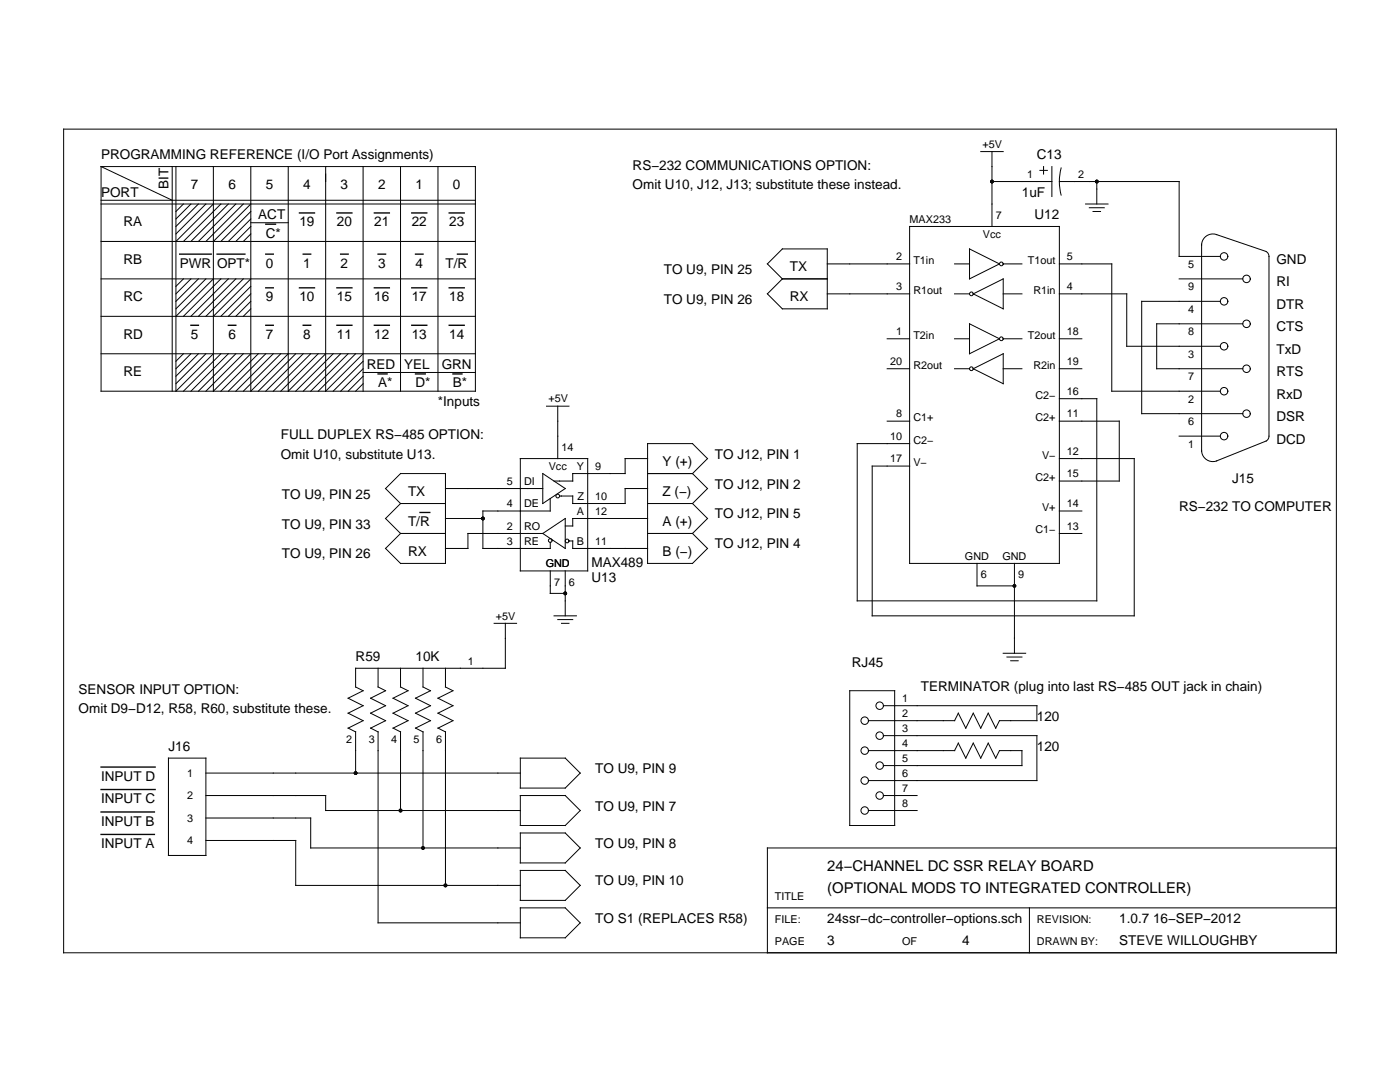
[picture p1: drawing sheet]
<svg xmlns="http://www.w3.org/2000/svg" width="279mm" height="216mm" viewBox="0 0 279 216" stroke-linecap="round" stroke-linejoin="round" font-family="sans-serif">
<g fill="none" stroke="#000" stroke-width=".2">
<path d="M12.7 25.8h254v164.3h-254zM20.2 33.2h74.7v44.9h-74.7zM20.2 40h74.7M20.2 33.2l14.2 6.8M34.4 33.2v44.9M35.1 33.2v44.9l7.5-7.5M42.6 33.2v44.9l7.5-7.5M50.1 33.2v44.9l7.4-7.5M57.5 33.2v44.9l7.5-7.5M65 33.2v44.9l7.5-7.5M72.5 33.2v44.9M79.9 33.2v44.9"/>
<path d="M87.4 33.2v44.9M195.7 30.2h4.5M198 36.2h11.9M198 30.2v15M207.5 34h1.5M208.3 33.2v1.5M209.9 33.2v6M211.4 36.2h23.9v15h8.2M211.8 33.5a10.5 10.5 0 0 0 0 5.4M218.9 36.2v4.5M20.2 55.6h74.7M20.2 40.7h74.7"/>
<path d="M20.2 48.2h74.7M36.6 40.7l-1.5 1.5M36.6 55.6l-1.5 1.5M38.1 40.7l-3 3M38.1 55.6l-3 3M39.6 40.7l-4.5 4.5M39.6 55.6l-4.5 4.5M41.1 40.7l-6 6M41.1 55.6l-6 6M42.6 40.7l-7.5 7.5M42.6 55.6l-7.5 7.5M44.1 40.7l-7.5 7.5"/>
<path d="M44.1 55.6l-7.5 7.5M45.6 40.7l-7.5 7.5M45.6 55.6l-7.5 7.5M47.1 40.7l-7.5 7.5M47.1 55.6l-7.5 7.5M48.6 40.7l-7.5 7.5M48.6 55.6l-7.5 7.5M50.1 40.7l-7.5 7.5M50.1 42.2l-6 6M50.1 43.7l-4.5 4.5M50.1 45.2l-3 3M50.1 46.7l-1.5 1.5"/>
<path d="M50.1 55.6l-7.5 7.5M50.1 57.1l-6 6M50.1 58.6l-4.5 4.5M50.1 44.4h7.4M156.1 55.6h9M156.1 49.7h9v11.9h-9l-3-3 3-3-3-2.9zM165.1 52.7h16.4M165.1 58.6h16.4M181.5 45.2h29.9v67.2h-29.9zM190.5 52.7h3M190.5 58.6h3M193.5 49.7l6 3-6 2.9z"/>
<path d="M194.2 58.6l6-3v6zM200.2 52.7h3.7M200.2 58.6h3.7M211.4 58.6h13.5v10.5h18.6M211.4 52.7h10.5v25.4h21.6M216.6 40.7h4.5M217.4 41.5h3M218.1 42.2h1.5M235.3 55.6h12.7M239.8 48.7v41.4M242.8 46.8l9.9 3.4a1.12 1.12 0 0 1 .6 1v35.8a1.12 1.12 0 0 1-.6 1l-9.9 4M242.8 46.8a2.24 2.24 0 0 0-3 2.1"/>
<path d="M20.2 63.1h74.7M20.2 70.6h74.7M36.6 70.6l-1.5 1.5M38.1 70.6l-3 3M39.6 70.6l-4.5 4.5M41.1 70.6l-6 6M44.1 70.6l-7.5 7.5M45.6 70.6l-7.5 7.5M47.1 70.6l-7.5 7.5M48.6 70.6l-7.5 7.5M50.1 60.1l-3 3M50.1 61.6l-1.5 1.5"/>
<path d="M51.5 70.6l-7.4 7.5M53 70.6l-7.4 7.5M54.5 70.6l-7.4 7.5M56 70.6l-7.4 7.5M59 70.6l-7.5 7.5M60.5 70.6l-7.5 7.5M62 70.6l-7.5 7.5M63.5 70.6l-7.5 7.5M66.5 70.6l-7.5 7.5M68 70.6l-7.5 7.5M69.5 70.6l-7.5 7.5M71 70.6l-7.5 7.5"/>
<path d="M72.5 75.1l-3 3M72.5 73.6l-4.5 4.5M72.5 72.1l-6 6M72.5 76.6l-1.5 1.5M72.5 74.3h22.4M177.1 73.6h4.4M177.1 67.6h4.4M190.5 73.6h3M190.5 67.6h3M193.5 64.6l6 3-6 3zM194.2 73.6l6-3v6zM200.2 73.6h3.7"/>
<path d="M200.2 67.6h3.7M211.4 73.6h4.5M211.4 79.6h7.5v40.3h-47.8v-31.4h10.4M211.4 67.6h4.5M243.5 60.1h-15.6v22.4h20.1M248 64.6h-17.2v9h17.2M88.9 97.5h19.4M103.8 91.5h13.5v22.4h-13.5zM108.3 94.5l4.5 3-4.5 3zM109.1 81h4.5M109.8 99.5v2.5h-13.4v7.4h13.4v-1.2M111.3 81v10.5"/>
<path d="M129.2 91.5h-4.4v3h-10.5v1.5h-3.7M129.2 97.5h-4.4v3h-10.5v-1.5h-2.6M129.2 94.5h9M138.2 94.5l3-3-3-3h-9v23.9h9l3-3-3-3M138.2 94.5l3 3-3 3M177.1 84h4.4M211.4 84h12v12h-12M211.4 91.5h15v31.4h-52.3v-29.9h7.4M235.3 87h8.2M239.8 89.9a2.24 2.24 0 0 0 3 2.1M79.9 100.5l-3-3 3-3h9v17.9h-9l-3-3 3-3M79.9 106.4h9"/>
<path d="M79.9 100.5h9M79.9 100.5l-3 3 3 2.9M88.9 103.5h7.5M108.3 106.4h-14.9v3h-4.5M108.3 106.4l4.5-2.9v5.9zM109.8 113.9v4.5h3M112.8 113.9v9M113.6 107.9h.7v1.5h14.9M129.2 106.4h9M129.2 103.5h-14.9v1.5h-1.5M129.2 100.5h9M138.2 100.5l3 3-3 2.9"/>
<path d="M195 112.4v4.5h7.5M202.5 112.4v18M211.4 102h4.5M211.4 106.4h4.5M75.5 133.3v3.8l1.4 .7-2.9 1.5 2.9 1.5-2.9 1.5 2.9 1.5-2.9 1.5 1.5 .7v38.1h28.3M79.9 133.3v3.8l1.5 .7-3 1.5 3 1.5-3 1.5 3 1.5-3 1.5 1.5 .7v15.7M84.4 133.3v3.8l1.5 .7-3 1.5 3 1.5-3 1.5 3 1.5-3 1.5 1.5 .7v23.2M88.9 133.3v3.8l1.5 .7-3 1.5 3 1.5-3 1.5 3 1.5-3 1.5 1.5 .7v30.7M98.6 124.4h4.5M100.9 124.4v8.9h-29.9v3.8l1.5 .7-3 1.5 3 1.5-3 1.5 3 1.5-3 1.5 1.5 .7v8.3M110.6 122.9h4.4M111.3 123.6h3"/>
<path d="M112.1 124.4h1.5M169.6 137.8h8.9v26.9h-8.9zM200.2 130.4h4.5M201 131.1h2.9M201.7 131.8h1.5M33.6 151.3h7.5v19.4h-7.5zM41.1 158.7h23.9v3h38.8M41.1 154.3h62.7M103.8 158.7h9l3 3-3 3h-9zM103.8 151.3h9l3 3-3 2.9h-9zM173.3 143.8h17.2M173.3 149.8h17.2"/>
<path d="M176.3 158.7h6.7M176.3 140.8h30.6v3h-7.4l-.8 1.5-1.5-3-1.5 3-1.5-3-1.5 3-1.5-3-.7 1.5M176.3 146.8h30.6v9h-33.6M190.5 149.8l.7-1.5 1.5 3 1.5-3 1.5 3 1.5-3 1.5 3 .8-1.5h4.4v3h-27.6M41.1 163.2h20.9v6h41.8M41.1 167.7h17.9v9h44.8M103.8 166.2h9l3 3-3 3h-9zM103.8 173.7h9l3 3-3 3h-9zM173.3 161.7h9.7M266.7 169.2h-113.6v20.9M103.8 181.2h9l3 2.9-3 3h-9zM153.1 181.2h113.6"/>
<path d="M205.4 181.2v8.9"/>
<circle cx="193.9" cy="58.6" r=".37"/>
<circle cx="199.8" cy="52.7" r=".37"/>
<circle cx="244.3" cy="51.2" r=".75"/>
<circle cx="248.8" cy="55.6" r=".75"/>
<circle cx="193.9" cy="73.6" r=".37"/>
<circle cx="199.8" cy="67.6" r=".37"/>
<circle cx="244.3" cy="78.1" r=".75"/>
<circle cx="244.3" cy="60.1" r=".75"/>
<circle cx="244.3" cy="69.1" r=".75"/>
<circle cx="248.8" cy="73.6" r=".75"/>
<circle cx="248.8" cy="64.6" r=".75"/>
<circle cx="111.3" cy="99" r=".37"/>
<circle cx="244.3" cy="87" r=".75"/>
<circle cx="248.8" cy="82.5" r=".75"/>
<circle cx="109.8" cy="107.9" r=".37"/>
<circle cx="113.2" cy="107.9" r=".37"/>
<circle cx="172.6" cy="143.8" r=".75"/>
<circle cx="172.6" cy="149.8" r=".75"/>
<circle cx="172.6" cy="155.8" r=".75"/>
<circle cx="175.6" cy="158.7" r=".75"/>
<circle cx="175.6" cy="152.8" r=".75"/>
<circle cx="175.6" cy="146.8" r=".75"/>
<circle cx="175.6" cy="140.8" r=".75"/>
<circle cx="172.6" cy="161.7" r=".75"/>
</g>
<g fill="none" stroke="#000" stroke-width=".27">
<path d="M35.9 50.7h6.3M43.3 50.7h5.6M53 50.7h1.5M53 57.4h1.5M53 44.7h2M59.8 42.5h3M59.8 57.4h3M60.5 50.7h1.5M67.2 42.5h3M67.2 57.4h3M68 50.7h1.5M74.7 42.5h3"/>
<path d="M74.7 57.4h3M75.5 50.7h1.5M82.2 42.5h3M82.2 57.4h3M82.9 50.7h1.5M89.6 42.5h3M89.6 57.4h3M91.3 50.7h1.9M38.1 64.9h1.5M45.6 64.9h1.5M53 64.9h1.5M60.5 64.9h1.5"/>
<path d="M67.2 64.9h3M74.7 64.9h3M75.5 74.6h1.8M82.2 64.9h3M82.9 74.6h2M89.6 64.9h3M90.4 74.6h1.8M83.8 102.3h2M20.2 153.1h10.8M20.2 157.5h10.8M20.2 162h10.6M20.2 166.5h10.6"/>
</g>
<g fill="#000">
<circle cx="198" cy="36.2" r=".37"/>
<circle cx="218.9" cy="36.2" r=".37"/>
<circle cx="96.4" cy="103.5" r=".37"/>
<circle cx="112.8" cy="118.4" r=".37"/>
<circle cx="202.5" cy="116.9" r=".37"/>
<circle cx="71" cy="154.3" r=".37"/>
<circle cx="79.9" cy="161.7" r=".37"/>
<circle cx="84.4" cy="169.2" r=".37"/>
<circle cx="88.9" cy="176.7" r=".37"/>
</g>
<g font-size="3">
<text x="165.1" y="173.9">24−CHANNEL DC SSR RELAY BOARD</text>
<text x="165.1" y="178.2">(OPTIONAL MODS TO INTEGRATED CONTROLLER)</text>
</g>
<g font-size="2.7">
<text x="20.2" y="31.7">PROGRAMMING REFERENCE (I/O Port Assignments)</text>
<text x="126.3" y="33.8">RS−232 COMMUNICATIONS OPTION:</text>
<text x="206.9" y="31.7">C13</text>
<text x="20.2" y="39.2">PORT</text>
<text x="33.6" y="37.7" transform="rotate(-90 33.6 37.7)">BIT</text>
<text x="38.1" y="37.7">7</text>
<text x="45.6" y="37.7">6</text>
<text x="53" y="37.7">5</text>
<text x="60.5" y="37.7">4</text>
<text x="68" y="37.7">3</text>
<text x="75.5" y="37.7">2</text>
<text x="82.9" y="37.7">1</text>
<text x="90.4" y="37.7">0</text>
<text x="126.3" y="37.7">Omit U10, J12, J13; substitute these instead.</text>
<text x="203.9" y="39.2">1uF</text>
<text x="24.7" y="45.2">RA</text>
<text x="51.5" y="43.7">ACT</text>
<text x="53" y="47.4">C*</text>
<text x="59.8" y="45.2">19</text>
<text x="67.2" y="45.2">20</text>
<text x="74.7" y="45.2">21</text>
<text x="82.2" y="45.2">22</text>
<text x="89.6" y="45.2">23</text>
<text x="206.5" y="43.7">U12</text>
<text x="24.7" y="52.7">RB</text>
<text x="35.9" y="53.4">PWR</text>
<text x="43.3" y="53.4">OPT*</text>
<text x="53" y="53.4">0</text>
<text x="60.5" y="53.4">1</text>
<text x="68" y="53.4">2</text>
<text x="75.5" y="53.4">3</text>
<text x="82.9" y="53.4">4</text>
<text x="88.9" y="53.4">T/R</text>
<text x="254.7" y="52.7">GND</text>
<text x="132.5" y="54.7">TO U9, PIN 25</text>
<text x="157.6" y="54.2">TX</text>
<text x="254.7" y="57.1">RI</text>
<text x="24.7" y="60.1">RC</text>
<text x="53" y="60.1">9</text>
<text x="59.8" y="60.1">10</text>
<text x="67.2" y="60.1">15</text>
<text x="74.7" y="60.1">16</text>
<text x="82.2" y="60.1">17</text>
<text x="89.6" y="60.1">18</text>
<text x="132.5" y="60.6">TO U9, PIN 26</text>
<text x="157.6" y="60.1">RX</text>
<text x="254.7" y="61.6">DTR</text>
<text x="24.7" y="67.6">RD</text>
<text x="38.1" y="67.6">5</text>
<text x="45.6" y="67.6">6</text>
<text x="53" y="67.6">7</text>
<text x="60.5" y="67.6">8</text>
<text x="67.2" y="67.6">11</text>
<text x="74.7" y="67.6">12</text>
<text x="82.2" y="67.6">13</text>
<text x="89.6" y="67.6">14</text>
<text x="254.7" y="70.6">TxD</text>
<text x="254.7" y="66.1">CTS</text>
<text x="24.7" y="75.1">RE</text>
<text x="73.2" y="73.6">RED YEL</text>
<text x="75.5" y="77.3">A*</text>
<text x="82.9" y="77.3">D*</text>
<text x="88.2" y="73.6">GRN</text>
<text x="90.4" y="77.3">B*</text>
<text x="254.7" y="75.1">RTS</text>
<text x="87.4" y="81">*Inputs</text>
<text x="254.7" y="79.6">RxD</text>
<text x="56" y="87.6">FULL DUPLEX RS−485 OPTION:</text>
<text x="254.7" y="88.5">DCD</text>
<text x="254.7" y="84">DSR</text>
<text x="56" y="91.5">Omit U10, substitute U13.</text>
<text x="132.2" y="93">Y (+)</text>
<text x="142.7" y="91.5">TO J12, PIN 1</text>
<text x="56.3" y="99.5">TO U9, PIN 25</text>
<text x="81.4" y="99">TX</text>
<text x="132.2" y="99">Z (−)</text>
<text x="142.7" y="97.5">TO J12, PIN 2</text>
<text x="235.3" y="102">RS−232 TO COMPUTER</text>
<text x="245.9" y="96.5">J15</text>
<text x="56.3" y="105.5">TO U9, PIN 33</text>
<text x="81.4" y="105">T/R</text>
<text x="132.2" y="105">A (+)</text>
<text x="142.7" y="103.5">TO J12, PIN 5</text>
<text x="56.3" y="111.4">TO U9, PIN 26</text>
<text x="81.4" y="110.9">RX</text>
<text x="118" y="113.2">MAX489</text>
<text x="132.2" y="110.9">B (−)</text>
<text x="142.7" y="109.4">TO J12, PIN 4</text>
<text x="118" y="116.2">U13</text>
<text x="71" y="131.8">R59</text>
<text x="82.9" y="131.8">10K</text>
<text x="170" y="133.1">RJ45</text>
<text x="183.8" y="137.8">TERMINATOR (plug into last RS−485 OUT jack in chain)</text>
<text x="15.7" y="138.4">SENSOR INPUT OPTION:</text>
<text x="15.7" y="142.3">Omit D9−D12, R58, R60, substitute these.</text>
<text x="206.9" y="143.8">120</text>
<text x="33.6" y="149.8">J16</text>
<text x="206.9" y="149.8">120</text>
<text x="20.2" y="155.8">INPUT D</text>
<text x="118.8" y="154.3">TO U9, PIN 9</text>
<text x="20.2" y="160.2">INPUT C</text>
<text x="118.8" y="161.7">TO U9, PIN 7</text>
<text x="20.2" y="164.7">INPUT B</text>
<text x="20.2" y="169.2">INPUT A</text>
<text x="118.8" y="169.2">TO U9, PIN 8</text>
<text x="118.8" y="176.7">TO U9, PIN 10</text>
<text x="118.8" y="184.1">TO S1 (REPLACES R58)</text>
<text x="165.1" y="184.1">24ssr−dc−controller−options.sch</text>
<text x="223.4" y="184.1">1.0.7 16−SEP−2012</text>
<text x="165.1" y="188.6">3</text>
<text x="192" y="188.6">4</text>
<text x="223.4" y="188.6">STEVE WILLOUGHBY</text>
</g>
<g font-size="2.2">
<text x="196.1" y="29.5">+5V</text>
<text x="205" y="35.5">1</text>
<text x="215.2" y="35.5">2</text>
<text x="181.5" y="44.4">MAX233</text>
<text x="196.2" y="47.5">Vcc</text>
<text x="198.7" y="43.7">7</text>
<text x="178.8" y="51.9">2</text>
<text x="182.3" y="52.7">T1in</text>
<text x="205.2" y="52.7">T1out</text>
<text x="212.9" y="51.9">5</text>
<text x="237.1" y="53.4">5</text>
<text x="178.8" y="57.9">3</text>
<text x="182.3" y="58.6">R1out</text>
<text x="206.2" y="58.6">R1in</text>
<text x="212.9" y="57.9">4</text>
<text x="237.1" y="57.9">9</text>
<text x="237.1" y="62.4">4</text>
<text x="178.8" y="66.9">1</text>
<text x="182.3" y="67.6">T2in</text>
<text x="205.2" y="67.6">T2out</text>
<text x="212.9" y="66.9">18</text>
<text x="237.1" y="66.9">8</text>
<text x="237.1" y="71.4">3</text>
<text x="177.6" y="72.8">20</text>
<text x="182.3" y="73.6">R2out</text>
<text x="206.2" y="73.6">R2in</text>
<text x="212.9" y="72.8">19</text>
<text x="237.1" y="75.9">7</text>
<text x="109.4" y="80.3">+5V</text>
<text x="178.8" y="83.3">8</text>
<text x="206.7" y="79.6">C2−</text>
<text x="212.9" y="83.3">11</text>
<text x="212.9" y="78.8">16</text>
<text x="237.1" y="80.3">2</text>
<text x="177.6" y="87.8">10</text>
<text x="182.3" y="88.5">C2−</text>
<text x="182.3" y="84">C1+</text>
<text x="206.7" y="84">C2+</text>
<text x="237.1" y="84.8">6</text>
<text x="237.1" y="89.3">1</text>
<text x="109.5" y="93.8">Vcc</text>
<text x="112.1" y="90">14</text>
<text x="115.1" y="93.7">Y</text>
<text x="118.8" y="93.7">9</text>
<text x="177.6" y="92.3">17</text>
<text x="182.3" y="93">V−</text>
<text x="206.7" y="96">C2+</text>
<text x="208" y="91.5">V−</text>
<text x="212.9" y="95.2">15</text>
<text x="212.9" y="90.8">12</text>
<text x="101.1" y="101.2">4</text>
<text x="101.1" y="96.7">5</text>
<text x="104.6" y="101.2">DE</text>
<text x="104.6" y="96.7">DI</text>
<text x="115.2" y="99.7">Z</text>
<text x="118.8" y="99.7">10</text>
<text x="208" y="102">V+</text>
<text x="212.9" y="101.2">14</text>
<text x="101.1" y="105.7">2</text>
<text x="104.6" y="105.7">RO</text>
<text x="115.1" y="102.7">A</text>
<text x="118.8" y="102.7">12</text>
<text x="206.7" y="106.4">C1−</text>
<text x="212.9" y="105.7">13</text>
<text x="101.1" y="108.7">3</text>
<text x="104.6" y="108.7">RE</text>
<text x="108.9" y="113.2">GND</text>
<text x="115.1" y="108.7">B</text>
<text x="118.8" y="108.7">11</text>
<text x="192.6" y="111.7">GND</text>
<text x="200.1" y="111.7">GND</text>
<text x="110.6" y="116.9">7</text>
<text x="113.6" y="116.9">6</text>
<text x="195.7" y="115.4">6</text>
<text x="203.2" y="115.4">9</text>
<text x="99" y="123.6">+5V</text>
<text x="93.4" y="132.6">1</text>
<text x="180" y="140.1">1</text>
<text x="180" y="143.1">2</text>
<text x="69.1" y="148.3">2</text>
<text x="73.6" y="148.3">3</text>
<text x="78.1" y="148.3">4</text>
<text x="82.5" y="148.3">5</text>
<text x="87" y="148.3">6</text>
<text x="180" y="146">3</text>
<text x="180" y="149">4</text>
<text x="37.4" y="155">1</text>
<text x="180" y="152">5</text>
<text x="180" y="155">6</text>
<text x="37.4" y="159.5">2</text>
<text x="180" y="158">7</text>
<text x="180" y="161">8</text>
<text x="37.4" y="164">3</text>
<text x="37.4" y="168.5">4</text>
<text x="154.6" y="179.7">TITLE</text>
<text x="154.6" y="184.1">FILE:</text>
<text x="206.9" y="184.1">REVISION:</text>
<text x="154.6" y="188.6">PAGE</text>
<text x="180" y="188.6">OF</text>
<text x="206.9" y="188.6">DRAWN BY:</text>
</g>
</svg>
